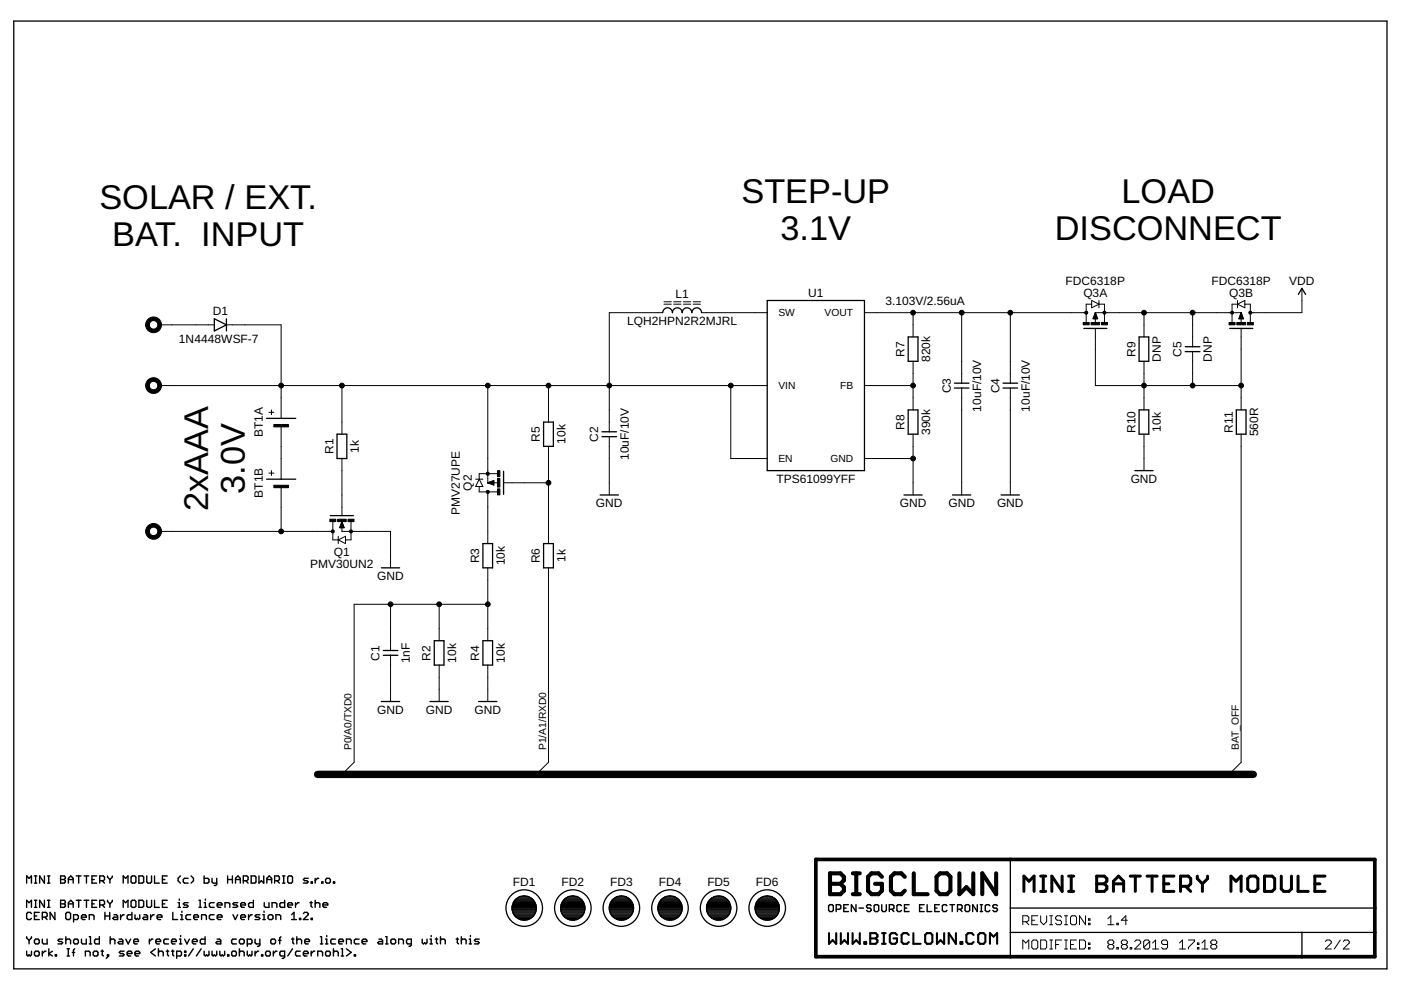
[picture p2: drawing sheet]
<svg xmlns="http://www.w3.org/2000/svg" width="297mm" height="210mm" viewBox="0 0 297 210" stroke-linecap="round" stroke-linejoin="round" font-family="sans-serif">
<g fill="none" stroke="#000" stroke-width=".3">
<path d="M5.7 187.2v-1.5l.5 .5 .5-.5v1.5M5.7 192.4v-1.5l.5 .5 .5-.5v1.5M5.7 198.6v.3l.5 .5M6.2 199.4v.7M6.7 193.7l-.3-.3h-.5l-.2 .3v1l.2 .3h.5l.3-.3M6.7 198.6v.3l-.5 .5M7.3 187.2h.5M7.3 185.7h.5M7.3 192.4h.5M7.3 190.9h.5M7.3 194.2h.5M7.6 185.7v1.5"/>
<path d="M7.6 190.9v1.5M7.6 199.1h.5l.2 .3v.5l-.2 .2h-.5l-.3-.2v-.5zM8.3 193.4h-1v1.6h1M9 194.5h.7l.3-.3v-.5l-.3-.3h-.7v1.6M9 199.1v.8l.2 .2h.8v-1M9.4 185.7v1.5l-1-1.5v1.5M9.4 190.9v1.5l-1-1.5v1.5M9.5 194.5l.5 .5M10.1 187.2h.5M10.1 185.7h.5M10.1 192.4h.5M10.1 190.9h.5"/>
<path d="M10.3 185.7v1.5M10.3 190.9v1.5M11.6 193.4v1.6l-1-1.6v1.6M12.8 185.7h.8l.3 .3v.2l-.3 .3 .3 .2v.3l-.3 .2h-.8zM12.8 190.9h.8l.3 .2v.3l-.3 .2 .3 .3v.2l-.3 .3h-.8zM12.8 186.5h.8M12.8 191.6h.8M13.3 199.1h-.7l-.3 .3 .3 .2h.4l.3 .3-.3 .2h-.7M13.9 198.6v1.5M13.9 199.4l.3-.3h.5l.3 .3v.7M14.2 193.4h.5l.3 .3v1l-.3 .3h-.5l-.3-.3v-1zM14.5 186.5h1"/>
<path d="M14.5 187.2v-1l.5-.5 .5 .5v1M14.5 192.4v-1l.5-.5 .5 .5v1M14.5 191.6h1M15.6 199.4l.3-.3h.5l.2 .3v.5l-.2 .2h-.5l-.3-.2zM15.6 195h.8l.2-.3v-.5l-.2-.2h-.8v1.5M16.2 185.7h1M16.2 190.9h1M16.7 185.7v1.5M16.7 190.9v1.5M17.3 194.5h1v-.3l-.3-.2h-.5l-.2 .2v.5l.2 .3h.5M17.3 199.1v.8l.2 .2h.8v-1M17.8 185.7h1"/>
<path d="M17.8 190.9h1M18.3 185.7v1.5M18.3 190.9v1.5M18.9 195v-1h.8l.2 .2v.8M18.9 198.6h.3v1.5M19.5 186.5h.5M19.5 191.6h.5M20.5 185.7h-1v1.5h1M20.5 190.9h-1v1.5h1M21.1 198.6v1.5h-.8l-.3-.2v-.5l.3-.3h.8M21.1 186.7h.8l.3-.2v-.5l-.3-.3h-.8v1.5M21.1 191.9h.8l.3-.3v-.5l-.3-.2h-.8v1.5"/>
<path d="M21.7 186.7l.5 .5M21.7 191.9l.5 .5M22.2 194.2h1.1M22.2 193.4v1.6M22.8 185.7v.3l.5 .5M22.8 190.9v.2l.5 .5M23.3 193.4v1.6M23.3 186.5v.7M23.3 191.6v.8M23.4 199.4l.2-.3h.5l.3 .3v.7M23.4 198.6v1.5M23.8 185.7v.3l-.5 .5"/>
<path d="M23.8 190.9v.2l-.5 .5M24.2 194h.5l.2 .2v.8h-.7l-.3-.3 .3-.2h.7M25.3 199.1h.5l.2 .3v.7h-.7l-.3-.2 .3-.3h.7M25.6 194v1M26.1 187.2v-1.5l.5 .5 .5-.5v1.5M26.1 192.4v-1.5l.5 .5 .5-.5v1.5M26.3 194h-.2l-.5 .5M26.7 199.1l.5 1 .5-1M27.8 186l.2-.3h.6l.2 .3v1l-.2 .2h-.6l-.2-.2zM28 193.4v1.6h-.8l-.2-.3v-.5l.2-.2h.8M28 190.9h.6l.2 .2v1l-.2 .3h-.6l-.2-.3v-1zM28.3 199.6h1.1v-.2l-.3-.3h-.5l-.3 .3v.5l.3 .2h.5"/>
<path d="M28.6 194v.7l.3 .3 .2-.3 .3 .3 .2-.3v-.7M29.4 185.7h.8l.3 .3v1l-.3 .2h-.8zM29.4 190.9h.8l.3 .2v1l-.3 .3h-.8zM30.5 194h.5l.3 .2v.8h-.8l-.2-.3 .2-.2h.8M31.1 185.7v1.3l.3 .2h.5l.2-.2v-1.3M31.1 190.9v1.2l.3 .3h.5l.2-.3v-1.2M31.7 199.1v1M31.9 194v1M32.4 199.1h-.2l-.5 .5M32.7 194h-.3l-.5 .5M32.8 185.7v1.5h1M32.8 190.9v1.5h1"/>
<path d="M33 199.6h1.1v-.2l-.3-.3h-.5l-.3 .3v.5l.3 .2h.5M33.3 194.5h1v-.3l-.2-.2h-.5l-.3 .2v.5l.3 .3h.5M34.4 186.5h.5M34.4 191.6h.5M35.5 185.7h-1.1v1.5h1.1M35.5 190.9h-1.1v1.5h1.1M35.7 199.1h-.7l-.3 .3v.5l.3 .2h.7M36.4 199.6h1v-.2l-.3-.3h-.5l-.2 .3v.5l.2 .2h.5M36.6 193.4v1.6h1.1M37.8 192.4h.4M37.8 191.4h.2v1M38 190.6v.3"/>
<path d="M38 199.1h.3v1M38.2 185.7l-.4 .5v.5l.4 .5M38.3 198.4v.2M38.3 195h.5M38.3 194h.3v1M38.6 193.2v.2M39.1 199.1l.5 1 .6-1M39.9 186.2h-.8l-.2 .3v.5l.2 .2h.8M39.9 191.4h-.8l-.2 .2 .2 .3h.5l.3 .2-.3 .3h-.7M40.4 194h-.7l-.3 .2v.5l.3 .3h.7M40.5 185.7l.5 .5v.5l-.5 .5M40.8 199.6h1v-.2l-.2-.3h-.6l-.2 .3v.5l.2 .2h.6"/>
<path d="M41.1 194.5h1v-.3l-.3-.2h-.5l-.2 .2v.5l.2 .3h.5M42.2 192.4h.5M42.2 190.9h.2v1.5M42.7 195v-1h.8l.3 .2v.8M43.3 185.7v1.5h.7l.3-.2v-.5l-.3-.3h-.7M43.3 192.4h.5M43.3 191.4h.2v1M43.5 198.6v1.5h-.8l-.2-.2v-.5l.2-.3h.8M43.5 190.6v.3M45 186.2v.8l.2 .2h.8M45.4 191.4h-.8l-.2 .2v.5l.2 .3h.8M45.4 194h-.8l-.2 .2v.5l.2 .3h.8"/>
<path d="M46 186.2v1.3l-.3 .2h-.3M46 199.1h.5l.3 .3v.7h-.8l-.2-.2 .2-.3h.8M46.1 191.9h1v-.3l-.3-.2h-.5l-.2 .2v.5l.2 .3h.5M46.1 194.5h1v-.3l-.3-.2h-.5l-.2 .2v.5l.2 .3h.5M47.7 192.4v-1h.8l.2 .2v.8M48.3 186.5h1M48.3 185.7v1.5M49.3 185.7v1.5M49.4 194l.5 1 .5-1M49.9 186.5h1M49.9 187.2v-1l.5-.5 .5 .5v1M50.1 199.1h-.7l-.3 .3v.5l.3 .2h.7"/>
<path d="M50.4 191.4h-.8l-.2 .2 .2 .3h.5l.3 .2-.3 .3h-.7M51 199.1h.5l.3 .3v.5l-.3 .2h-.5l-.2-.2v-.5zM51 194.5h1v-.3l-.2-.2h-.5l-.3 .2v.5l.3 .3h.5M51 191.9h1v-.3l-.2-.2h-.5l-.3 .2v.5l.3 .3h.5M51.6 186.7h.7l.3-.2v-.5l-.3-.3h-.7v1.5M52.1 186.7l.5 .5M52.7 194v1M53.3 185.7h.7l.3 .3v1l-.3 .2h-.7zM53.5 194h-.3l-.5 .5M53.7 190.9v1.5h-.7l-.3-.3v-.5l.3-.2h.7M54.1 199.1v.8l.2 .2h.8M54.9 185.7v1.5l.5-.5 .5 .5v-1.5"/>
<path d="M55.1 199.1v1.3l-.3 .2h-.2M55.1 194h-.8l-.2 .2 .2 .3h.5l.3 .2-.3 .3h-.7M55.7 195h.5M55.7 194h.3v1M56 193.2v.2M56 191.4v.7l.3 .3h.7v-1M56.6 186.5h1M56.6 187.2v-1l.5-.5 .5 .5v1M56.9 194.2l.2-.2h.5l.3 .2v.5l-.3 .3h-.5l-.2-.3zM57.4 199.4l.3-.3h.5l.2 .3v.5l-.2 .2h-.5l-.3-.2zM57.7 192.4v-1h.7l.3 .2v.8M58.2 186.7h.8l.2-.2v-.5l-.2-.3h-.8v1.5"/>
<path d="M58.5 195v-1h.8l.2 .2v.8M58.7 186.7l.5 .5M59.1 199.4h.5M59.6 198.6l-.3 .3v1.2M59.9 187.2h.5M59.9 185.7h.5M60.2 185.7v1.5M60.3 190.9v1.5h-.7l-.3-.3v-.5l.3-.2h.7M61 186l.3-.3h.5l.2 .3v1l-.2 .2h-.5l-.3-.2zM61 191.9h1v-.3l-.2-.2h-.5l-.3 .2v.5l.3 .3h.5M61.8 195h1M61.8 194l.5-.6v1.6"/>
<path d="M61.8 199.1h.5M62.1 198.9v1l.2 .2M62.7 191.4v1M62.9 199.4l.3-.3h.5l.2 .3v.7M62.9 198.6v1.5M63.4 191.4h-.2l-.5 .5M63.5 194.7h.3v.3h-.3zM64.3 193.7l.3-.3h.5l.2 .3v.3l-1 1h1M64.6 199.6h1v-.2l-.2-.3h-.5l-.3 .3v.5l.3 .2h.5M65.3 186.2h-.7l-.3 .3 .3 .2h.5l.2 .3-.2 .2h-.8M65.7 191.4h.5M66 191.1v1l.2 .3"/>
<path d="M66 187h.2v.2h-.2zM66 194.7h.2v.3h-.2zM66.8 186.2v1M66.8 190.9v1.5M66.8 191.6l.3-.2h.5l.2 .2v.8M67.6 186.2h-.3l-.5 .5M67.9 198.6h.3v1.5M68.2 187h.3v.2h-.3zM68.5 191.9h1v-.3l-.3-.2h-.5l-.2 .2v.5l.2 .3h.5M69 186.5l.3-.3h.5l.2 .3v.5l-.2 .2h-.5l-.3-.2zM69 199.1h.3v1M69.3 198.4v.2"/>
<path d="M70.7 187h.3v.2h-.3zM71.1 199.1h-.7l-.3 .3v.5l.3 .2h.7M71.8 199.6h1v-.2l-.2-.3h-.5l-.3 .3v.5l.3 .2h.5M76.1 199.1h-.7l-.3 .3v.5l.3 .2h.7M76.8 199.6h1v-.2l-.3-.3h-.5l-.2 .3v.5l.2 .2h.5M80.3 199.1h.6l.2 .3v.7h-.8l-.2-.2 .2-.3h.8M81.8 198.6h.2v1.5M82.9 199.4l.2-.3h.5l.3 .3v.5l-.3 .2h-.5l-.2-.2zM89.5 199.1v.8l.3 .2 .2-.2 .3 .2 .2-.2v-.8M91.2 199.1h.2v1M91.4 198.4v.2M92.3 199.1h.5"/>
<path d="M92.5 198.9v1l.3 .2M93.4 199.4l.2-.3h.5l.3 .3v.7M93.4 198.6v1.5M96.7 199.1h.5M97 198.9v1l.2 .2M97.8 199.4l.3-.3h.5l.2 .3v.7M97.8 198.6v1.5M99.5 199.1h.2v1M99.7 198.4v.2M101.6 199.1h-.8l-.2 .3 .2 .2h.5l.3 .3-.3 .2h-.7M175.7 192l.2-.2h.5l.3 .2v1l-.3 .3h-.5l-.2-.3zM177.3 192.8h.7l.3-.3v-.5l-.3-.2h-.7v1.5"/>
<path d="M178.9 192.5h.5M179.9 191.8h-1v1.5h1M181.5 191.8v1.5l-1-1.5v1.5M182.1 192.5h1M184.7 192l-.2-.2h-.5l-.3 .2v.3l.3 .2h.5l.2 .3-.2 .5h-.5l-.3-.3M185.3 192l.3-.2h.5l.2 .2v1l-.2 .3h-.5l-.3-.3zM186.9 191.8v1.2l.3 .3h.5l.2-.3v-1.2M188.6 192.8h.7l.2-.3v-.5l-.2-.2h-.7v1.5M189 192.8l.5 .5M191.1 192l-.2-.2h-.5l-.2 .2v1l.2 .3h.5l.2-.3M191.8 192.5h.5M192.7 191.8h-.9v1.5h.9"/>
<path d="M195 192.5h.5M195.9 191.8h-.9v1.5h.9M196.6 191.8v1.5h.9M198.2 192.5h.5M199.2 191.8h-1v1.5h1M200.8 192l-.3-.2h-.5l-.2 .2v1l.2 .3h.5l.3-.3M201.4 191.8h1M201.9 191.8v1.5M203 192.8h.7l.3-.3v-.5l-.3-.2h-.7v1.5M203.5 192.8l.5 .5M204.9 191.8h.4l.3 .2v1l-.3 .3h-.4l-.3-.3v-1zM207.2 191.8v1.5l-1-1.5v1.5"/>
<path d="M207.8 191.8h.5M207.8 193.3h.5M208.1 191.8v1.5M209.9 192l-.3-.2h-.5l-.2 .2v1l.2 .3h.5l.3-.3M211.5 192l-.3-.2h-.4l-.3 .2v.3l.3 .2h.4l.3 .3-.3 .5h-.4l-.3-.3M5.7 201.7v.7l.2 .3 .3-.3 .2 .3 .3-.3v-.7M7.6 201.7h.5l.2 .2v.5l-.2 .3h-.5l-.3-.3v-.5zM9 201.7v1M9.7 201.7h-.2l-.5 .5M10.4 201.2v1.5M11.1 201.7l-.7 .5 .7 .5M11.7 202.4h.3v.3h-.3z"/>
<path d="M14.2 202.7h.5M14.2 201.2h.5M14.5 201.2v1.5M15.3 201.9h.5M15.8 201.2l-.2 .2v1.3M18.1 202.7v-1h.8l.2 .2v.8M18.9 200.1h.5M19.8 201.9l.2-.2h.5l.3 .2v.5l-.3 .3h-.5l-.2-.3zM21.4 201.7h.5M21.7 201.4v1l.2 .3M22.8 202.4h.2v.3h-.2zM23 202.7l-.5 .5"/>
<path d="M26.3 201.7h-.8l-.2 .2 .2 .3h.6l.2 .2-.2 .3h-.8M27 202.2h1l-.3-.5h-.5l-.2 .2v.5l.2 .3h.5M28.6 202.2h1v-.3l-.2-.2h-.5l-.3 .2v.5l.3 .3h.5M33 201.2l-1.1 .7 1.1 .8M33.6 201.9l.2-.2h.6l.2 .2v.8M33.6 201.2v1.5M35.3 201.7h.5M35.5 201.4v1l.3 .3M36.4 201.7h.5M36.6 201.4v1l.3 .3M37.5 202.7h.7l.3-.3v-.5l-.3-.2h-.7v1.5M38 200.1h.5"/>
<path d="M39.1 202.4h.3v.3h-.3zM39.1 201.7h.3v.2h-.3zM41 201.2l-1 1.5M42.7 201.2l-1.1 1.5M43.3 201.7v.7l.2 .3 .3-.3 .2 .3 .3-.3v-.7M45 201.7v.7l.2 .3 .2-.3 .3 .3 .3-.3v-.7M46.6 201.7v.7l.3 .3 .2-.3 .3 .3 .2-.3v-.7M48.3 202.4h.2v.3h-.2zM49.1 201.9l.3-.2h.5l.2 .2v.5l-.2 .3h-.5l-.3-.3zM50.8 201.9l.2-.2h.5l.3 .2v.8M50.8 201.2v1.5M52.4 200.1h.8l.2-.2v-.5l-.2-.3h-.8v1.5"/>
<path d="M52.4 201.7v.7l.3 .3 .2-.3 .3 .3 .2-.3v-.7M54.1 201.7v1M54.8 201.7h-.2l-.5 .5M55.5 202.4h.2v.3h-.2zM56.3 201.9l.3-.2h.5l.2 .2v.5l-.2 .3h-.5l-.3-.3zM58 201.7v1M58.7 201.7h-.2l-.5 .5M60.3 202.7h-.7l-.3-.3v-.5l.3-.2h.7v1.2l-.2 .3h-.3M62 201.2l-1 1.5M63.7 201.7h-.8l-.2 .2v.5l.2 .3h.8M64.3 202.2h1v-.3l-.2-.2h-.5l-.3 .2v.5l.3 .3h.5M66 201.7v1"/>
<path d="M66.7 201.7h-.2l-.5 .5M67.4 202.7v-1h.7l.3 .2v.8M67.9 200.1h.5M69 201.9l.3-.2h.5l.2 .2v.5l-.2 .3h-.5l-.3-.3zM69 200.1h.5M70.7 201.2v1.5M70.7 201.9l.3-.2h.5l.2 .2v.8M72.3 202.7h.6M72.3 201.2h.3v1.5M73.4 200.1v-1h.8l.3 .3v.7M73.4 201.2l1.1 .7-1.1 .8M75.1 202.4h.3v.3h-.3z"/>
<path d="M81.8 200.1h.5M84.5 200.1v-1h.8l.2 .3v.7M87.2 200.1h-.8l-.2-.2v-.5l.2-.3h.8v1.3l-.2 .2h-.3M91.2 200.1h.5M99.5 200.1h.5"/>
</g>
<path d="M173 182.2h118.5v20.6h-118.5z" fill="none" stroke="#000" stroke-width=".78"/>
<g fill="none" stroke="#000" stroke-width=".28">
<path d="M2.9 4.5h291.2v200.9h-291.2zM45.4 67.6l2.6 1.3-2.6 1.3zM48 67.6v2.6M140.5 66.3a1.04 1.04 0 0 1 1-1 1.04 1.04 0 0 1 1.1 1 1.03 1.03 0 0 1 1-1 1.03 1.03 0 0 1 1 1 1.03 1.03 0 0 1 1.1-1 1.03 1.03 0 0 1 1 1 1.04 1.04 0 0 1 1-1 1.04 1.04 0 0 1 1.1 1M162.7 63.7h20.6v36.1h-20.6zM192.6 71.4h2v5.2h-2zM229.8 69.6h4.9M241.5 71.4h2.1v5.2h-2.1zM251.3 74.5h3.1M251.3 73.5h3.1M260.7 69.6h4.9M275.3 62.4l.7-1.2 .8 1.2"/>
<path d="M56.5 88.7h6.2M71.5 92.1h2v5.1h-2zM106.8 99.9v4.9M115.3 89.5h2v5.1h-2zM127.6 92.6h3.1M127.6 91.5h3.1M192.6 86.9h2v5.2h-2zM202.4 82.3h3M202.4 81.2h3M212.7 82.3h3.1M212.7 81.2h3.1M240.6 99.8h3.9"/>
<path d="M241.5 86.9h2.1v5.2h-2.1zM262.1 86.9h2.1v5.2h-2.1zM56.5 101.6h6.2M70 109.3h4.9M102.4 115.3h2v5.1h-2zM115.3 115.3h2v5.1h-2zM127.2 104.9h3.9M191.7 104.9h3.8M202 104.9h3.8M212.3 104.9h3.8M80.9 120.4h3.8M81.3 138.9h3"/>
<path d="M81.3 137.9h3M92.1 135.8h2v5.2h-2zM102.4 135.8h2v5.2h-2zM80.9 148.7h3.8M91.2 148.7h3.8M101.5 148.7h3.8M108.6 192.7h5.1M108.6 192.4h5.1M108.6 192.2v.7M108.6 192.9l.4 1 .5 .6M108.6 192.9h5.1M108.6 192.2h5.1"/>
<path d="M108.6 192h5M108.6 193.1h5M108.7 191.8h4.9M108.7 193.4h4.9M108.8 191.5h4.7M108.8 193.6h4.7M108.9 191.3h4.5M108.9 193.8h4.5M109 191.1h4.3M109.1 194h4.1M109.2 190.9h3.9M109.2 194.2h3.9"/>
<path d="M109.4 190.6h3.5M109.5 194.5l.2 .2M109.5 194.5h3.3M109.7 190.4h2.9M109.7 194.7a2.59 2.59 0 0 0 2.8 0M109.7 194.7h2.8M110.1 190.2l1-.3 1.1 .3M110.1 190.2l-1.1 .9-.4 1.1M110.1 190.2h2.1M110.2 194.9h1.9M111.1 190h.1M112.2 190.2l.9 .6 .6 1.4"/>
<path d="M112.8 194.5l-.3 .2M113.7 192.9l-.4 1-.5 .6M113.7 192.2v.7M118.9 192.7h5.1M118.9 192.4h5.1M118.9 192.9h5.1M118.9 192.2h5.1M118.9 192.2v.7M118.9 192.9l.4 1 .5 .6M118.9 193.1h5.1M118.9 192h5.1M119 191.8h4.9"/>
<path d="M119 193.4h4.9M119.1 191.5h4.7M119.1 193.6h4.7M119.2 191.3h4.5M119.2 193.8h4.5M119.3 191.1h4.3M119.4 194h4.1M119.5 190.9h3.9M119.5 194.2h3.9M119.7 190.6h3.5M119.8 194.5h3.3M119.8 194.5l.3 .2"/>
<path d="M120 190.4h2.9M120.1 194.7h2.7M120.1 194.7a2.59 2.59 0 0 0 2.7 0M120.4 190.2h2.1M120.4 190.2l1.1-.3 1 .3M120.4 190.2l-1.1 .9-.4 1.1M120.5 194.9h1.9M121.4 190h.1M122.5 190.2l.9 .6 .6 1.4M123.1 194.5l-.3 .2M124 192.9l-.4 1-.5 .6M124 192.2v.7"/>
<path d="M129.2 192.7h5.1M129.2 192.4h5.1M129.2 192.9h5.1M129.2 192.2h5.1M129.2 192.2v.7M129.2 192.9l.4 1 .5 .6M129.2 193.1h5.1M129.2 192h5.1M129.3 191.8h4.9M129.3 193.4h4.9M129.4 191.5h4.7M129.4 193.6h4.7"/>
<path d="M129.5 191.3h4.5M129.5 193.8h4.5M129.6 191.1h4.3M129.7 194h4.1M129.8 190.9h3.9M129.8 194.2h3.9M130 190.6h3.5M130.1 194.5h3.3M130.1 194.5l.3 .2M130.3 190.4h2.9M130.4 194.7h2.7M130.4 194.7a2.59 2.59 0 0 0 2.7 0"/>
<path d="M130.7 190.2h2.1M130.7 190.2l1-.3 1.1 .3M130.7 190.2l-.9 .6-.6 1.4M130.8 194.9h1.9M131.7 190h.1M132.8 190.2l1.1 .9 .4 1.1M133.4 194.5l-.3 .2M134.3 192.9l-.4 1-.5 .6M134.3 192.2v.7M139.5 192.7h5.1M139.5 192.4h5.1M139.5 192.9h5.1"/>
<path d="M139.5 192.2h5.1M139.5 192.2v.7M139.5 192.9l.4 1 .5 .6M139.6 193.1h5M139.6 192h5M139.6 191.8h4.9M139.6 193.4h4.9M139.7 191.5h4.7M139.7 193.6h4.7M139.8 191.3h4.5M139.8 193.8h4.5M139.9 191.1h4.3"/>
<path d="M140 194h4.1M140.1 190.9h3.9M140.1 194.2h3.9M140.3 190.6h3.5M140.4 194.5h3.3M140.4 194.5l.3 .2M140.6 190.4h2.9M140.7 194.7h2.7M140.7 194.7a2.59 2.59 0 0 0 2.7 0M141 190.2h2.1M141 190.2l1-.3 1.1 .3M141 190.2l-.9 .6-.6 1.4"/>
<path d="M141.1 194.9h1.9M142 190h.1M143.1 190.2l1.1 .9 .4 1.1M143.7 194.5l-.3 .2M144.6 192.9l-.4 1-.5 .6M144.6 192.2v.7M149.8 192.7h5.1M149.8 192.4h5.1M149.8 192.9h5.1M149.8 192.2h5.1M149.8 192.2v.7M149.8 192.9l.4 1 .5 .6"/>
<path d="M149.9 193.1h5M149.9 192h5M149.9 191.8h4.9M149.9 193.4h4.9M150 191.5h4.7M150 193.6h4.7M150.1 191.3h4.5M150.1 193.8h4.5M150.2 191.1h4.3M150.3 194h4.2M150.4 190.9h3.9M150.5 194.2h3.8"/>
<path d="M150.6 190.6h3.5M150.7 194.5h3.4M150.7 194.5l.3 .2M150.9 190.4h2.9M151 194.7a2.63 2.63 0 0 0 2.8 0M151 194.7h2.8M151.3 190.2h2.1M151.3 190.2l1.1-.3 1 .3M151.3 190.2l-.9 .6-.6 1.4M151.4 194.9h1.9M152.3 190h.1M153.4 190.2l1.1 .9 .4 1.1"/>
<path d="M154.1 194.5l-.3 .2M154.9 192.9l-.4 1-.4 .6M154.9 192.2v.7M160.1 192.7h5.1M160.1 192.4h5.1M160.1 192.9h5.1M160.1 192.2h5.1M160.1 192.2v.7M160.1 192.9l.2 .7 .7 .9M160.1 192h5.1M160.2 193.1h5M160.2 191.8h4.9"/>
<path d="M160.2 193.4h4.9M160.3 191.5h4.7M160.3 193.6h4.7M160.4 191.3h4.5M160.4 193.8h4.5M160.5 191.1h4.3M160.6 194h4.2M160.7 190.9h3.9M160.8 194.2h3.8M160.9 190.6h3.5M161 194.5h3.4M161 194.5l.3 .2"/>
<path d="M161.2 190.4h2.9M161.3 194.7a2.63 2.63 0 0 0 2.8 0M161.3 194.7h2.7M161.6 190.2h2.1M161.6 190.2l1.1-.3 1 .3M161.6 190.2l-.9 .6-.4 .7-.2 .7M161.8 194.9h1.8M162.6 190h.2M163.7 190.2l1.1 .9 .4 1.1M164.4 194.5l-.3 .2M165.2 192.9l-.4 1-.4 .6M165.2 192.2v.7"/>
<path d="M214.2 182.2v20.6M214.2 192.5h77.3M214.2 197.7h77.3M276 197.7v5.1"/>
<circle cx="111.1" cy="192.5" r="3.9"/>
<circle cx="121.5" cy="192.5" r="3.9"/>
<circle cx="131.7" cy="192.5" r="3.9"/>
<circle cx="142" cy="192.5" r="3.9"/>
<circle cx="152.4" cy="192.5" r="3.9"/>
<circle cx="162.7" cy="192.5" r="3.9"/>
</g>
<g fill="none" stroke="#000" stroke-width=".21">
<path d="M33.8 68.9h11.6M48 68.9h11.6v19.8M140.5 66.3h-11.3v25.2M140.8 64.5h1.5M140.8 64h1.5M142.8 64.5h1.6M142.8 64h1.6M144.9 64.5h1.5M144.9 64h1.5M147 64.5h1.5M147 64h1.5M148.8 66.3h13.9"/>
<path d="M183.3 66.3h47M193.6 66.3v5.1M193.6 76.6v10.3M203.9 66.3v14.9M214.2 66.3v14.9M231.5 64.5h-1.2v3.8M231.5 63.7l1.5 .8-1.5 .8zM232.2 66.3h30.9M232.2 66.3v2M232.2 69.6v12.1h30.9M232.2 66.3l.5 1.3h-1zM232.2 66.3l-.4 1.3"/>
<path d="M232.2 66.3l-.2 1.3M232.2 66.3l-.1 1.3M232.2 66.3l.2 1.3M232.2 66.3l.3 1.3M232.2 66.3l.4 1.3M233 64.5h1.2v3.8M233 63.7v1.6M242.5 66.3v5.1M242.5 76.6v10.3M252.9 66.3v7.2M252.9 74.5v7.2M262.4 64.5h-1.2v3.8"/>
<path d="M262.4 64.5l1.5-.8v1.6zM262.4 63.7v1.6M263.1 66.3l.6 1.3h-1.1zM263.1 66.3v2M263.1 69.6v17.3M263.1 66.3l.4 1.3M263.1 66.3l.3 1.3M263.1 66.3l.2 1.3M263.1 66.3l-.1 1.3M263.1 66.3l-.2 1.3M263.1 66.3l-.3 1.3M263.9 64.5h1.2v3.8"/>
<path d="M276 61.2v5.1h-10.9M33.8 81.7h128.9M57 87.4h1.1M57.6 86.9v1M57.6 99.8v1M59.6 90.3v11.3M72.5 81.7v10.4M72.5 97.2v12.1M103.4 81.7v20.7M116.3 81.7v7.8M116.3 94.6v20.7M129.2 92.6v12.3"/>
<path d="M154.9 81.7v15.5h7.8M183.3 81.7h10.3M183.3 97.2h10.3M193.6 92.1v12.8M203.9 82.3v22.6M214.2 82.3v22.6M242.5 92.1v7.7M263.1 92.1v69.5l-2.5 2.6M33.8 112.7h36.8M57 100.3h1.1M59.6 103.1v9.6M70.6 110.6v3.9h1.1"/>
<path d="M71.7 114.5l1.6-.8v1.6zM71.7 113.7v1.6M72.5 110.6v2.1h10.3v7.7M72.5 110.6l.5 1.3h-1zM72.5 110.6l-.1 1.3M72.5 110.6l-.3 1.3M72.5 110.6l-.4 1.3M72.5 110.6l.1 1.3M72.5 110.6l.2 1.3M72.5 110.6l.4 1.3M74.4 110.6v3.9h-1.1M100.8 101.6h1.6"/>
<path d="M101.6 103.1v1.2h3.9M101.6 101.6l.8 1.5h-1.6zM103.4 104.3v11M103.4 102.4h2.1M103.4 102.4l1.3-.5v1zM103.4 102.4l1.3 .3M103.4 102.4l1.3 .2M103.4 102.4l1.3 .1M104.7 102.2l-1.3 .2M104.7 102.1l-1.3 .3M104.7 102l-1.3 .4M105.5 100.4h-3.9v1.2"/>
<path d="M106.8 102.4h9.5M82.8 128.1v9.8M82.8 138.9v9.8M93.1 128.1v7.7M103.4 120.4v15.4M103.4 128.1h-28.3v33.5l-2.6 2.6M116.3 120.4v41.2l-2.6 2.6M93.1 141v7.7M103.4 141v7.7M216.9 195.4h.9l.3-.3v-.6l-.3-.3h-.9v1.9M217.5 195.4l.6 .7M218.8 195.1h.6"/>
<path d="M219.1 199.3h.6l.3 .3v1.3l-.3 .3h-.6l-.3-.3v-1.3zM220 194.2h-1.2v1.9h1.2M220.6 194.2v1.2l.7 .7 .6-.7v-1.2M220.6 199.3h1l.3 .3v1.3l-.3 .3h-1zM222.5 194.2h.7M222.5 196.1h.7M222.5 199.3h.7M222.9 194.2v1.9M222.9 199.3v1.9M225.1 194.5l-.3-.3h-.7l-.3 .3v.3l.3 .3h.7l.3 .3v.3l-.3 .4h-.7l-.3-.4M225.1 199.3h-1.3v1.9M225.7 194.2h.7"/>
<path d="M225.7 196.1h.7M225.7 199.3h.7M226 194.2v1.9M226 199.3v1.9M227.3 194.2h.6l.3 .3v1.2l-.3 .4h-.6l-.3-.4v-1.2zM228.2 199.3h-1.2v1.9h1.2M228.9 199.3h.9l.3 .3v1.3l-.3 .3h-.9zM230.1 194.2v1.9l-1.2-1.9v1.9M230.8 195.7h.3v.4h-.3zM230.8 194.8h.3v.3h-.3zM230.8 199.9h.3v.4h-.3zM234.9 196.1h1.3"/>
<path d="M234.9 194.8l.6-.6v1.9M236.8 195.7h.3v.4h-.3zM239 195.1h-1.3l1-.9v1.9M240.6 199.6l.3-.3h.6l.4 .3v.3l-1.3 1.3h1.3M243.8 199.6l-.4-.3h-.6l-.3 .3v1.3M243.8 199.6v1.3l-.4 .3h-.6l-.3-.3M243.8 199.6l-1.3 1.3M244.4 199.9l.6-.6v1.9M250.1 199.9l.6-.6v1.9M252 199.3h1.2v.3l-1.2 1.3v.3M253.9 199.9h.3v.4h-.3zM254.8 199.9l.7-.6v1.9"/>
<path d="M281 199.6l.3-.3h.6l.4 .3v.3l-1.3 1.3h1.3M284.2 199.3l-1.3 1.9M284.8 199.6l.3-.3h.6l.4 .3v.3l-1.3 1.3h1.3M216.9 201.2v-1.9l.6 .6 .6-.6v1.9M222.5 201.2h.7M223.8 200.3h.7M225.7 201.2h.7M227 200.3h.6M230.8 200.9h.3v.3h-.3zM235.2 200.3l-.3-.4v-.3l.3-.3h.6l.4 .3v.3l-.4 .4M235.2 200.3l-.3 .3v.3l.3 .3h.6l.4-.3v-.3l-.4-.3M235.2 200.3h.6"/>
<path d="M236.8 200.9h.3v.3h-.3zM238.1 200.3l-.4-.4v-.3l.4-.3h.6l.3 .3v.3l-.3 .4M238.1 200.3l-.4 .3v.3l.4 .3h.6l.3-.3v-.3l-.3-.3M238.1 200.3h.6M239.6 200.9h.3v.3h-.3zM244.4 201.2h1.3M247.5 200.3h-.9l-.3-.4v-.3l.3-.3h.6l.3 .3v1.3l-.3 .3h-.6l-.3-.3M250.1 201.2h1.3M253.9 200.9h.3v.3h-.3zM254.8 201.2h1.3M257 200.3l-.3-.4v-.3l.3-.3h.7l.3 .3v.3l-.3 .4M257 200.3l-.3 .3v.3l.3 .3h.7l.3-.3v-.3l-.3-.3"/>
<path d="M257 200.3h.7"/>
</g>
<path d="M176 185.2h2.2l.7 .7v.7l-.7 .8 .7 .7v.7l-.7 .8h-2.2zM176 187.4h2.2M180.8 185.2h1.5M180.8 189.6h1.5M181.5 185.2v4.4M187 185.9l-.8-.7h-1.4l-.8 .7v2.9l.8 .8h1.4l.8-.8v-1.4h-1.5M191.8 185.9l-.7-.7h-1.5l-.7 .7v2.9l.7 .8h1.5l.7-.8M193.7 185.2v4.4h3M199.3 185.2h1.5l.7 .7v2.9l-.7 .8h-1.5l-.7-.8v-2.9zM203.4 185.2v4.4l1.5-1.5 1.5 1.5v-4.4M211.2 185.2v4.4l-2.9-4.4v4.4" fill="none" stroke="#000" stroke-width=".87"/>
<g fill="none" stroke="#000" stroke-width=".44">
<path d="M175.8 197.8v2.3l.7-.8 .8 .8v-2.3M178.3 197.8v2.3l.7-.8 .8 .8v-2.3M180.8 197.8v2.3l.7-.8 .8 .8v-2.3M183.3 199.7h.3v.4h-.3zM184.5 197.8h1.2l.3 .4v.4l-.3 .4 .3 .3v.4l-.3 .4h-1.2zM184.5 199h1.2M187 197.8h.8M187.4 197.8v2.3M190.2 198.2l-.4-.4h-.8l-.3 .4v1.5l.3 .4h.8l.4-.4v-.7h-.8M192.7 198.2l-.4-.4h-.8l-.3 .4v1.5l.3 .4h.8l.4-.4M193.7 197.8v2.3h1.5M196.2 198.2l.3-.4h.8l.4 .4v1.5l-.4 .4h-.8l-.3-.4z"/>
<path d="M198.6 197.8v2.3l.8-.8 .8 .8v-2.3M202.7 197.8v2.3l-1.6-2.3v2.3M203.6 199.7h.4v.4h-.4zM206.4 198.2l-.4-.4h-.7l-.4 .4v1.5l.4 .4h.7l.4-.4M207.4 198.2l.4-.4h.7l.4 .4v1.5l-.4 .4h-.7l-.4-.4zM187 200.1h.8M209.9 200.1v-2.3l.8 .8 .7-.8v2.3"/>
</g>
<g fill="none" stroke="#000" stroke-width=".63">
<path d="M217.1 189v-3.2l1.1 1 1-1v3.2M220.6 189h1.1M220.6 185.8h1.1M221.2 185.8v3.2M225.2 185.8v3.2l-2.2-3.2v3.2M226.6 189h1M226.6 185.8h1M227.1 185.8v3.2M232.5 185.8h1.6l.6 .5v.5l-.6 .6 .6 .5v.6l-.6 .5h-1.6zM232.5 187.4h1.6M236.1 187.4h2.1M236.1 189v-2.2l1.1-1 1 1v2.2"/>
<path d="M239.6 185.8h2.2M240.7 185.8v3.2M243.2 185.8h2.1M244.3 185.8v3.2M246.7 187.4h1.1M248.9 185.8h-2.2v3.2h2.2M250.3 187.9h1.6l.6-.5v-1.1l-.6-.5h-1.6v3.2M251.4 187.9l1.1 1.1M253.9 185.8v.5l1 1.1M254.9 187.4v1.6M256 185.8v.5l-1.1 1.1M261 189v-3.2l1.1 1 1-1v3.2"/>
<path d="M264.5 186.3l.6-.5h1l.6 .5v2.2l-.6 .5h-1l-.6-.5zM268.1 185.8h1.6l.6 .5v2.2l-.6 .5h-1.6zM271.7 185.8v2.7l.5 .5h1.1l.5-.5v-2.7M275.2 185.8v3.2h2.2M278.8 187.4h1M280.9 185.8h-2.1v3.2h2.1"/>
</g>
<g fill="#000" stroke="#000" stroke-width=".21">
<path d="M31.3 67.7a1.68 1.68 0 0 1 2.7 .3 1.68 1.68 0 0 1-1 2.5 1.68 1.68 0 0 1-2.1-1.6h.7a.9 .9 0 0 1 1.3-.9 .9 .9 0 0 1 .3 1.5 .9 .9 0 0 1-1.5-.4l-.1-.2h-.7v-.4z" fill-rule="evenodd"/>
<path d="M230.1 66.1h.4v.4h-.4z" fill-rule="evenodd"/>
<path d="M31.3 80.6a1.68 1.68 0 0 1 2.7 .3 1.68 1.68 0 0 1-1 2.5 1.68 1.68 0 0 1-2.1-1.7h.7a.9 .9 0 0 1 1.3-.8 .9 .9 0 0 1 .3 1.5 .9 .9 0 0 1-1.5-.4l-.1-.3h-.7v-.4z" fill-rule="evenodd"/>
<path d="M31.3 111.5a1.68 1.68 0 0 1 2.7 .3 1.68 1.68 0 0 1-1 2.5 1.68 1.68 0 0 1-2.1-1.6h.7a.9 .9 0 0 1 1.3-.9 .9 .9 0 0 1 .3 1.5 .9 .9 0 0 1-1.5-.4l-.1-.2h-.7v-.5z" fill-rule="evenodd"/>
<path d="M70.3 112.4h.5v.5h-.5z" fill-rule="evenodd"/>
<path d="M103.2 100.2h.5v.5h-.5z" fill-rule="evenodd"/>
<circle cx="193.6" cy="66.3" r=".51"/>
<circle cx="203.9" cy="66.3" r=".51"/>
<circle cx="214.2" cy="66.3" r=".51"/>
<circle cx="234.2" cy="66.3" r=".33"/>
<circle cx="242.5" cy="66.3" r=".51"/>
<circle cx="252.9" cy="66.3" r=".51"/>
<circle cx="261.2" cy="66.3" r=".33"/>
<circle cx="265.1" cy="66.3" r=".33"/>
<circle cx="59.6" cy="81.7" r=".51"/>
<circle cx="72.5" cy="81.7" r=".51"/>
<circle cx="103.4" cy="81.7" r=".51"/>
<circle cx="116.3" cy="81.7" r=".51"/>
<circle cx="129.2" cy="81.7" r=".51"/>
<circle cx="154.9" cy="81.7" r=".51"/>
<circle cx="193.6" cy="97.2" r=".51"/>
<circle cx="193.6" cy="81.7" r=".51"/>
<circle cx="242.5" cy="81.7" r=".51"/>
<circle cx="252.9" cy="81.7" r=".51"/>
<circle cx="263.1" cy="81.7" r=".51"/>
<circle cx="59.6" cy="112.7" r=".51"/>
<circle cx="74.4" cy="112.7" r=".33"/>
<circle cx="103.4" cy="104.3" r=".33"/>
<circle cx="116.3" cy="102.4" r=".51"/>
<circle cx="82.8" cy="128.1" r=".51"/>
<circle cx="93.1" cy="128.1" r=".51"/>
<circle cx="103.4" cy="128.1" r=".51"/>
</g>
<g fill="#000" stroke="#000" stroke-width=".21">
<path d="M229.7 68.4h1.2v.5h-1.2zM231.3 68.4h1.9v.5h-1.9zM233.5 68.4h1.3v.5h-1.3zM260.6 68.4h1.3v.5h-1.3zM262.2 68.4h1.9v.5h-1.9zM264.5 68.4h1.2v.5h-1.2zM58.1 90h3.1v.5h-3.1zM105.5 99.8h.5v1.3h-.5zM58.1 102.9h3.1v.5h-3.1zM69.9 110.1h1.3v.5h-1.3zM71.6 110.1h1.8v.5h-1.8zM73.8 110.1h1.3v.5h-1.3z"/>
<path d="M105.5 103.7h.5v1.2h-.5zM105.5 101.5h.5v1.8h-.5z"/>
</g>
<path d="M67.3 164.2h198.4" fill="none" stroke="#000" stroke-width="1.6"/>
<g font-size="7.3">
<text x="21.1" y="44.4">SOLAR / EXT.</text>
<text x="157.2" y="43.1">STEP-UP</text>
<text x="237.8" y="43.1">LOAD</text>
<text x="23.8" y="52.1">BAT. INPUT</text>
<text x="165.5" y="50.8">3.1V</text>
<text x="223.6" y="50.8">DISCONNECT</text>
<text x="51.9" y="104.7" transform="rotate(-90 51.9 104.7)">3.0V</text>
<text x="44.2" y="108.3" transform="rotate(-90 44.2 108.3)">2xAAA</text>
</g>
<g font-size="2.5">
<text x="143.2" y="63.2">L1</text>
<text x="171.3" y="62.9">U1</text>
<text x="187.7" y="64.6">3.103V/2.56uA</text>
<text x="225.9" y="60.4">FDC6318P</text>
<text x="229.7" y="62.9">Q3A</text>
<text x="256.9" y="60.4">FDC6318P</text>
<text x="260.6" y="62.9">Q3B</text>
<text x="273.3" y="60.4">VDD</text>
<text x="45.1" y="66.8">D1</text>
<text x="133" y="68.9">LQH2HPN2R2MJRL</text>
<text x="37.9" y="72.7">1N4448WSF-7</text>
<text x="191.8" y="75.7" transform="rotate(-90 191.8 75.7)">R7</text>
<text x="197.2" y="76.8" transform="rotate(-90 197.2 76.8)">820k</text>
<text x="240.7" y="75.7" transform="rotate(-90 240.7 75.7)">R9</text>
<text x="246.1" y="76.7" transform="rotate(-90 246.1 76.7)">DNP</text>
<text x="250.5" y="75.7" transform="rotate(-90 250.5 75.7)">C5</text>
<text x="257" y="76.7" transform="rotate(-90 257 76.7)">DNP</text>
<text x="201.6" y="83.4" transform="rotate(-90 201.6 83.4)">C3</text>
<text x="211.9" y="83.4" transform="rotate(-90 211.9 83.4)">C4</text>
<text x="208" y="87.3" transform="rotate(-90 208 87.3)">10uF/10V</text>
<text x="218.3" y="87.3" transform="rotate(-90 218.3 87.3)">10uF/10V</text>
<text x="55.7" y="92.7" transform="rotate(-90 55.7 92.7)">BT1A</text>
<text x="76.1" y="96" transform="rotate(-90 76.1 96)">1k</text>
<text x="114.5" y="93.7" transform="rotate(-90 114.5 93.7)">R5</text>
<text x="119.9" y="94.1" transform="rotate(-90 119.9 94.1)">10k</text>
<text x="126.9" y="93.7" transform="rotate(-90 126.9 93.7)">C2</text>
<text x="191.8" y="91.1" transform="rotate(-90 191.8 91.1)">R8</text>
<text x="197.2" y="92.2" transform="rotate(-90 197.2 92.2)">390k</text>
<text x="240.7" y="91.8" transform="rotate(-90 240.7 91.8)">R10</text>
<text x="246.1" y="91.5" transform="rotate(-90 246.1 91.5)">10k</text>
<text x="261.3" y="91.7" transform="rotate(-90 261.3 91.7)">R11</text>
<text x="266.8" y="92.5" transform="rotate(-90 266.8 92.5)">560R</text>
<text x="70.7" y="96.3" transform="rotate(-90 70.7 96.3)">R1</text>
<text x="133.3" y="97.6" transform="rotate(-90 133.3 97.6)">10uF/10V</text>
<text x="55.7" y="105.5" transform="rotate(-90 55.7 105.5)">BT1B</text>
<text x="100.1" y="104.1" transform="rotate(-90 100.1 104.1)">Q2</text>
<text x="126.4" y="107.5">GND</text>
<text x="164.6" y="102.4">TPS61099YFF</text>
<text x="190.8" y="107.5">GND</text>
<text x="201.1" y="107.5">GND</text>
<text x="211.4" y="107.5">GND</text>
<text x="239.7" y="102.4">GND</text>
<text x="97.5" y="109.2" transform="rotate(-90 97.5 109.2)">PMV27UPE</text>
<text x="70.8" y="117.8">Q1</text>
<text x="101.6" y="119.5" transform="rotate(-90 101.6 119.5)">R3</text>
<text x="107" y="119.9" transform="rotate(-90 107 119.9)">10k</text>
<text x="114.5" y="119.5" transform="rotate(-90 114.5 119.5)">R6</text>
<text x="119.9" y="119.2" transform="rotate(-90 119.9 119.2)">1k</text>
<text x="65.8" y="120.4">PMV30UN2</text>
<text x="80" y="123">GND</text>
<text x="80.5" y="140.1" transform="rotate(-90 80.5 140.1)">C1</text>
<text x="86.9" y="140.6" transform="rotate(-90 86.9 140.6)">1nF</text>
<text x="91.3" y="140.1" transform="rotate(-90 91.3 140.1)">R2</text>
<text x="96.7" y="140.5" transform="rotate(-90 96.7 140.5)">10k</text>
<text x="101.6" y="140.1" transform="rotate(-90 101.6 140.1)">R4</text>
<text x="107" y="140.5" transform="rotate(-90 107 140.5)">10k</text>
<text x="80" y="151.3">GND</text>
<text x="90.3" y="151.3">GND</text>
<text x="100.6" y="151.3">GND</text>
<text x="108.7" y="187.9">FD1</text>
<text x="119.1" y="187.9">FD2</text>
<text x="129.4" y="187.9">FD3</text>
<text x="139.7" y="187.9">FD4</text>
<text x="150" y="187.9">FD5</text>
<text x="160.3" y="187.9">FD6</text>
</g>
<g font-size="2.2">
<text x="165" y="67.1">SW</text>
<text x="174.8" y="67.1">VOUT</text>
<text x="165" y="82.5">VIN</text>
<text x="178.1" y="82.5">FB</text>
<text x="165" y="98">EN</text>
<text x="176.1" y="98">GND</text>
<text x="74.6" y="159" transform="rotate(-90 74.6 159)">P0/A0/TXD0</text>
<text x="115.8" y="159" transform="rotate(-90 115.8 159)">P1/A1/RXD0</text>
<text x="262.6" y="159" transform="rotate(-90 262.6 159)">BAT_OFF</text>
</g>
</svg>
